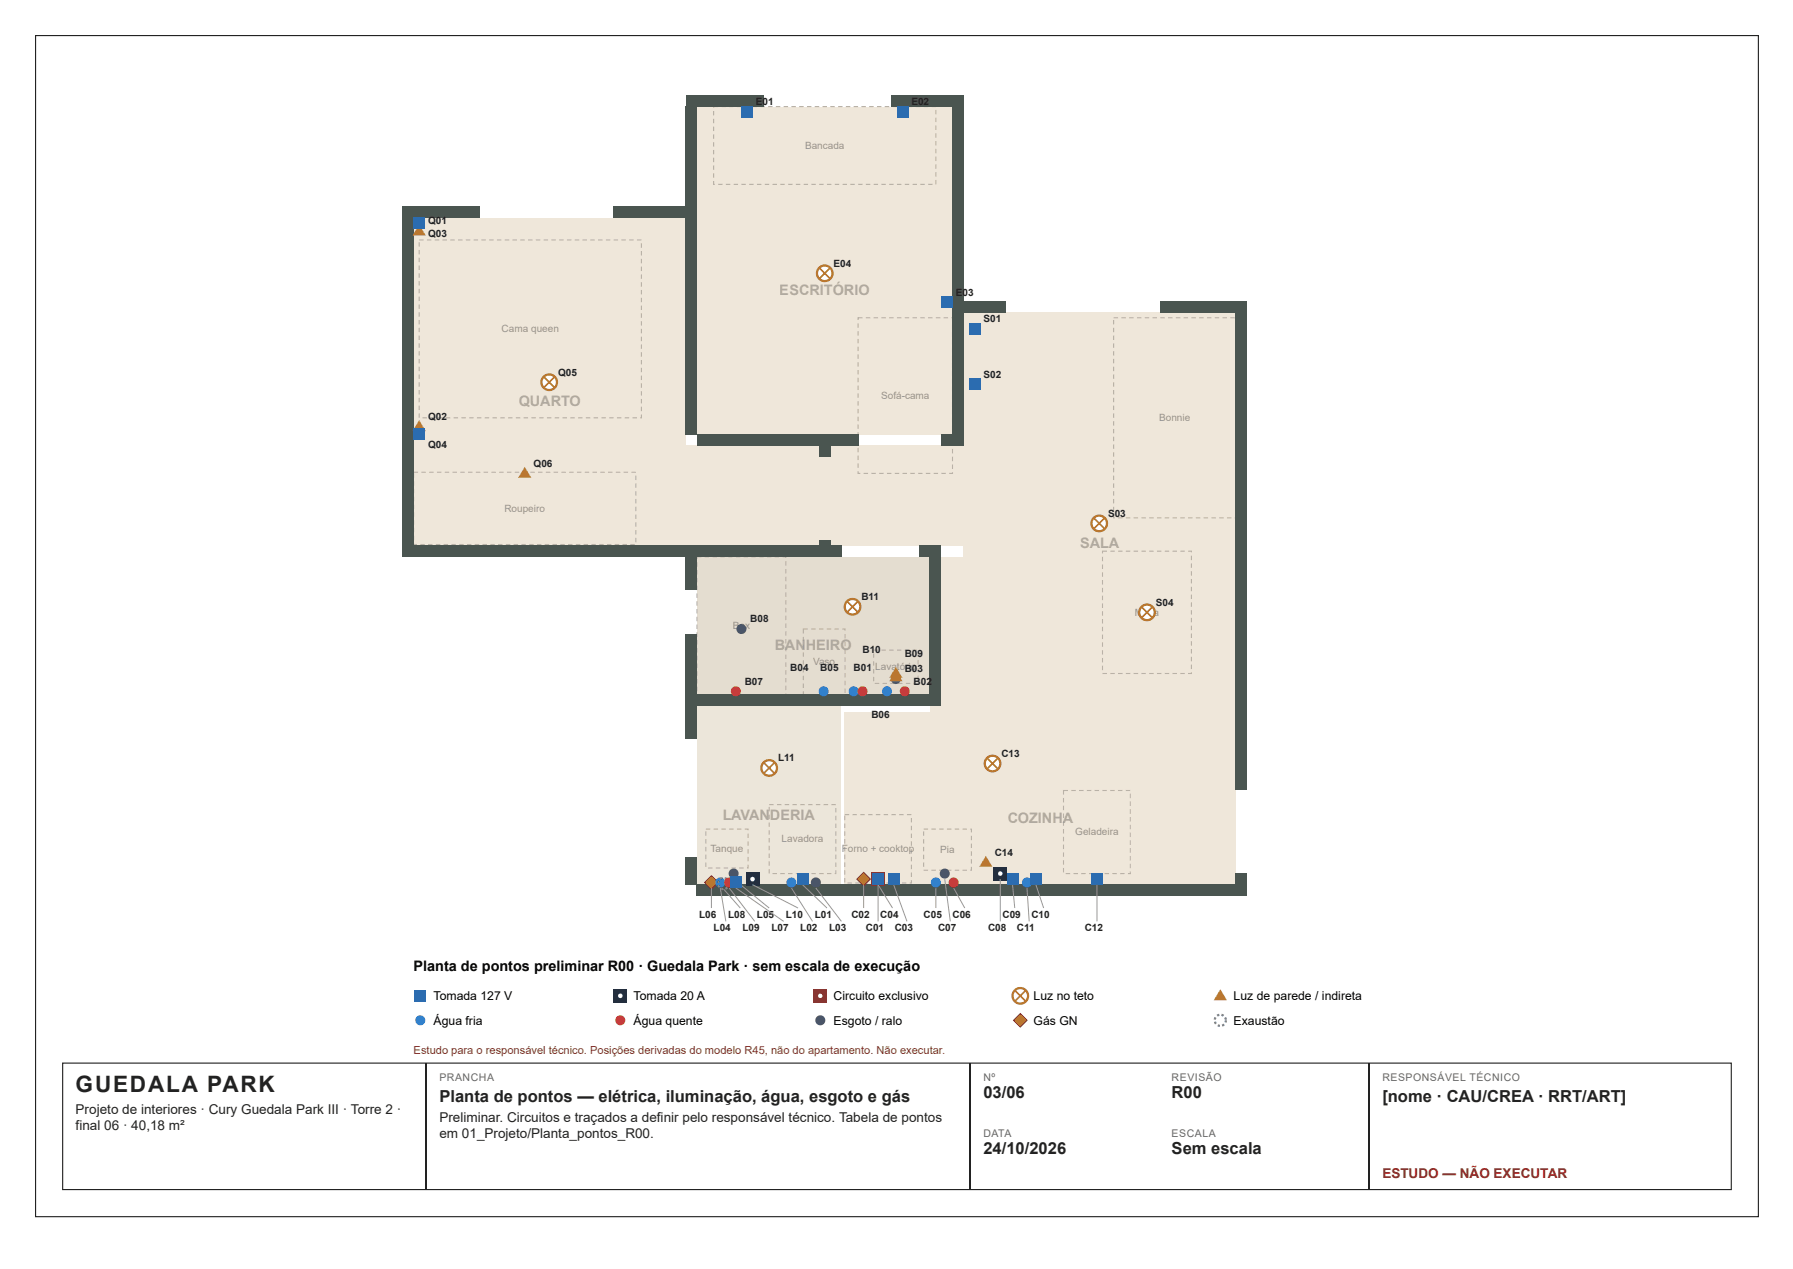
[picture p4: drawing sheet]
<svg xmlns="http://www.w3.org/2000/svg" width="420mm" height="297mm" viewBox="0 0 420 297" stroke-linecap="round" stroke-linejoin="round" font-family="sans-serif">
<path d="M8.3 8.3h403.8v276.8h-403.8z" fill="none" stroke="#222" stroke-width=".26"/>
<path d="M86.5 14.6h247.4v234.4h-247.4z" fill="#fff"/>
<g fill="#efe7da">
<path d="M96.9 51h63.8v76.9h-63.8z"/>
<path d="M160.7 104.4h31.3v23.5h-31.3z"/>
<path d="M163.3 25h59.9v76.8h-59.9z"/>
<path d="M225.8 73.2h63.8v98.9h-63.8z"/>
<path d="M218 130.5h7.8v36.4h-7.8z"/>
<path d="M192 104.4h33.8v23.5h-33.8z"/>
<path d="M198 166.9h91.6v40.4h-91.6z"/>
</g>
<path d="M163.3 165.4h33.6v41.9h-33.6z" fill="#ece6da"/>
<path d="M163.3 130.5h54.5v32.3h-54.5z" fill="#e4ddd0"/>
<g fill="#b9b2a6">
<path d="M251.1 185.1h1v.3h-1zM252.9 185.1h1v.3h-1zM254.7 185.1h1.1v.3h-1.1zM256.5 185.1h1.1v.3h-1.1zM258.4 185.1h1v.3h-1zM260.2 185.1h1v.3h-1zM262 185.1h1v.3h-1zM263.8 185.1h1.1v.3h-1.1zM264.8 186h.2v1h-.2zM264.8 187.8h.2v1h-.2zM264.8 189.6h.2v1.1h-.2zM264.8 191.4h.2v1.1h-.2zM264.8 193.3h.2v1h-.2zM264.8 195.1h.2v1h-.2zM264.8 196.9h.2v1.1h-.2zM264.8 198.7h.2v1.1h-.2zM264.8 200.6h.2v1h-.2zM264.8 202.4h.2v1h-.2zM264.3 204.6h.6v.1h-.1v-.5h.2v.6h-.7zM262.5 204.6h1.1v.2h-1.1zM260.7 204.6h1v.2h-1zM258.9 204.6h1v.2h-1zM257 204.6h1.1v.2h-1.1zM255.2 204.6h1.1v.2h-1.1zM253.4 204.6h1v.2h-1zM251.6 204.6h1v.2h-1zM249.8 204.6h1v.2h-1zM249.1 203.4h.3v1h-.3zM249.1 201.6h.3v1h-.3zM249.1 199.7h.3v1.1h-.3zM249.1 197.9h.3v1.1h-.3zM249.1 196.1h.3v1h-.3zM249.1 194.3h.3v1h-.3zM249.1 192.4h.3v1.1h-.3zM249.1 190.6h.3v1.1h-.3zM249.1 188.8h.3v1h-.3zM249.1 187h.3v1h-.3zM249.1 185.1h1.2v.3h-1.1v-.2h.2v1h-.3z"/>
<path d="M199.8 190.8h1v.2h-1zM201.6 190.8h1.1v.2h-1.1zM203.4 190.8h1.1v.2h-1.1zM205.3 190.8h1v.2h-1zM207.1 190.8h1v.2h-1zM208.9 190.8h1.1v.2h-1.1zM210.7 190.8h1.1v.2h-1.1zM212.6 190.8h1v.2h-1zM213.5 191.7h.2v1h-.2zM213.5 193.5h.2v1h-.2zM213.5 195.3h.2v1.1h-.2zM213.5 197.1h.2v1.1h-.2zM213.5 199h.2v1h-.2zM213.5 200.8h.2v1h-.2zM213.5 202.6h.2v1.1h-.2zM213.5 204.4h.2v1.1h-.2zM213.5 206.3h.2v.7h-.5v-.2h.4v.1h-.1zM211.4 206.8h1v.2h-1zM209.6 206.8h1v.2h-1zM207.7 206.8h1.1v.2h-1.1zM205.9 206.8h1.1v.2h-1.1zM204.1 206.8h1v.2h-1zM202.3 206.8h1v.2h-1zM200.4 206.8h1.1v.2h-1.1zM198.6 206.8h1.1v.2h-1.1zM197.8 205.7h.3v1.1h-.3zM197.8 203.9h.3v1.1h-.3zM197.8 202.1h.3v1h-.3zM197.8 200.3h.3v1h-.3zM197.8 198.4h.3v1.1h-.3zM197.8 196.6h.3v1.1h-.3zM197.8 194.8h.3v1h-.3zM197.8 193h.3v1h-.3zM197.8 191.1h.3v1.1h-.3zM198 190.8h1v.2h-1z"/>
<path d="M218.3 194.1h1v.3h-1zM220.1 194.1h1v.3h-1zM221.9 194.1h1.1v.3h-1.1zM223.8 194.1h1v.3h-1zM225.6 194.1h1v.3h-1zM227.4 194.1h.4v1h-.3v-.8h.2l-.3 .1zM227.5 195.8h.3v1.1h-.3zM227.5 197.7h.3v1h-.3zM227.5 199.5h.3v1h-.3zM227.5 201.3h.3v1h-.3zM227.5 203.1h.3v.9h-.4v-.2l.3 .1h-.2zM225.6 203.8h1v.2h-1zM223.8 203.8h1v.2h-1zM221.9 203.8h1.1v.2h-1.1zM220.1 203.8h1v.2h-1zM218.3 203.8h1v.2h-1zM216.5 203.8h1v.2h-1zM216.3 202.1h.3v1h-.3zM216.3 200.3h.3v1h-.3zM216.3 198.4h.3v1.1h-.3zM216.3 196.6h.3v1.1h-.3zM216.3 194.8h.3v1h-.3zM216.5 194.1h1v.3h-1z"/>
<path d="M182.1 188.4h1v.3h-1zM183.9 188.4h1.1v.3h-1.1zM185.7 188.4h1.1v.3h-1.1zM187.6 188.4h1v.3h-1zM189.4 188.4h1v.3h-1zM191.2 188.4h1v.3h-1zM193 188.4h1.1v.3h-1.1zM194.8 188.4h1.1v.3h-1.1zM195.8 189.3h.2v1.1h-.2zM195.8 191.1h.2v1.1h-.2zM195.8 193h.2v1h-.2zM195.8 194.8h.2v1h-.2zM195.8 196.6h.2v1.1h-.2zM195.8 198.4h.2v1.1h-.2zM195.8 200.3h.2v1h-.2zM195.8 202.1h.2v1h-.2zM195.8 203.9h.2v.9h-.4v-.2l.3 .1h-.1zM193.8 204.6h1v.2h-1zM192 204.6h1v.2h-1zM190.2 204.6h1v.2h-1zM188.3 204.6h1.1v.2h-1.1zM186.5 204.6h1.1v.2h-1.1zM184.7 204.6h1v.2h-1zM182.9 204.6h1v.2h-1zM181 204.6h1.1v.2h-1.1zM180.1 203.7h.3v1h-.3zM180.1 201.8h.3v1.1h-.3zM180.1 200h.3v1h-.3zM180.1 198.2h.3v1h-.3zM180.1 196.4h.3v1h-.3zM180.1 194.5h.3v1.1h-.3zM180.1 192.7h.3v1.1h-.3zM180.1 190.9h.3v1h-.3zM180.1 189.1h.3v1h-.3zM180.3 188.4h1v.3h-1z"/>
<path d="M167.2 194.1h1.1v.3h-1.1zM169.1 194.1h1v.3h-1zM170.9 194.1h1v.3h-1zM172.7 194.1h1.1v.3h-1.1zM174.5 194.1h.9v.4h-.2l.1-.2v.1h-.8zM175.2 195.3h.2v1.1h-.2zM175.2 197.1h.2v1.1h-.2zM175.2 199h.2v1h-.2zM175.2 200.8h.2v1h-.2zM175.2 202.6h.2v.9h-.3v-.2l.2 .1h-.1zM173.2 203.3h1.1v.2h-1.1zM171.4 203.3h1.1v.2h-1.1zM169.6 203.3h1v.2h-1zM167.8 203.3h1v.2h-1zM165.9 203.3h1.1v.2h-1.1zM165.3 202.1h.3v1h-.3zM165.3 200.3h.3v1h-.3zM165.3 198.4h.3v1.1h-.3zM165.3 196.6h.3v1.1h-.3zM165.3 194.8h.3v1h-.3zM165.4 194.1h1.1v.3h-1.1z"/>
<path d="M190.1 147.3h1v.2h-1zM191.9 147.3h1.1v.2h-1.1zM193.7 147.3h1.1v.2h-1.1zM195.6 147.3h1v.2h-1zM197.4 147.3h.8v.5h-.3v-.4h.1v.1h-.6zM197.9 148.6h.3v1h-.3zM197.9 150.4h.3v1h-.3zM197.9 152.2h.3v1.1h-.3zM197.9 154h.3v1.1h-.3zM197.9 155.9h.3v1h-.3zM197.9 157.7h.3v1h-.3zM197.9 159.5h.3v1h-.3zM197.9 161.3h.3v1.1h-.3zM196.6 162.6h1v.3h-1zM194.8 162.6h1v.3h-1zM193 162.6h1v.3h-1zM191.1 162.6h1.1v.3h-1.1zM189.3 162.6h1.1v.3h-1.1zM188.1 162h.3v.8h-.1l.2-.2v.3h-.4zM188.1 160.2h.3v1h-.3zM188.1 158.3h.3v1.1h-.3zM188.1 156.5h.3v1h-.3zM188.1 154.7h.3v1h-.3zM188.1 152.9h.3v1h-.3zM188.1 151h.3v1.1h-.3zM188.1 149.2h.3v1.1h-.3zM188.1 147.3h1.2v.2h-1v-.1h.1v1h-.3z"/>
<path d="M206.6 152.2h1v.3h-1zM208.4 152.2h1v.3h-1zM210.2 152.2h1.1v.3h-1.1zM212 152.2h1.1v.3h-1.1zM213.9 152.2h1v.3h-1zM215 152.9h.3v1h-.3zM215 154.7h.3v1h-.3zM215 156.5h.3v1h-.3zM215 158.3h.3v1.1h-.3zM214.1 160h1.1v.3h-1.1zM212.3 160h1v.3h-1zM210.5 160h1v.3h-1zM208.6 160h1.1v.3h-1.1zM206.8 160h1.1v.3h-1.1zM205 160h1v.3h-1zM204.6 158.6h.3v1h-.3zM204.6 156.8h.3v1h-.3zM204.6 154.9h.3v1.1h-.3zM204.6 153.1h.3v1.1h-.3zM204.7 152.2h1.1v.3h-1.1z"/>
<path d="M165.2 130.3h1v.3h-1zM167 130.3h1v.3h-1zM168.8 130.3h1v.3h-1zM170.6 130.3h1.1v.3h-1.1zM172.5 130.3h1v.3h-1zM174.3 130.3h1v.3h-1zM176.1 130.3h1v.3h-1zM177.9 130.3h1.1v.3h-1.1zM179.7 130.3h1.1v.3h-1.1zM181.6 130.3h1v.3h-1zM183.4 130.3h.9v.4h-.3l.2-.2v.1h-.8zM184 131.5h.3v1h-.3zM184 133.3h.3v1.1h-.3zM184 135.1h.3v1.1h-.3zM184 137h.3v1h-.3zM184 138.8h.3v1h-.3zM184 140.6h.3v1.1h-.3zM184 142.4h.3v1.1h-.3zM184 144.3h.3v1h-.3zM184 146.1h.3v1h-.3zM184 147.9h.3v1.1h-.3zM184 149.7h.3v1.1h-.3zM184 151.6h.3v1h-.3zM184 153.4h.3v1h-.3zM184 155.2h.3v1h-.3zM184 157h.3v1.1h-.3zM184 158.9h.3v1h-.3zM184 160.7h.3v1h-.3zM183.4 162.6h.8v.2l-.2-.3h.3v.4h-.9zM181.6 162.6h1v.3h-1zM179.7 162.6h1.1v.3h-1.1zM177.9 162.6h1.1v.3h-1.1zM176.1 162.6h1v.3h-1zM174.3 162.6h1v.3h-1zM172.5 162.6h1v.3h-1zM170.6 162.6h1.1v.3h-1.1zM168.8 162.6h1v.3h-1zM167 162.6h1v.3h-1zM165.2 162.6h1v.3h-1zM163.3 162.6h1.1v.3h-1.1zM163.2 160.9h.3v1.1h-.3zM163.2 159.1h.3v1.1h-.3zM163.2 157.3h.3v1h-.3zM163.2 155.5h.3v1h-.3zM163.2 153.6h.3v1.1h-.3zM163.2 151.8h.3v1.1h-.3zM163.2 150h.3v1h-.3zM163.2 148.2h.3v1h-.3zM163.2 146.3h.3v1.1h-.3zM163.2 144.5h.3v1.1h-.3zM163.2 142.7h.3v1h-.3zM163.2 140.9h.3v1h-.3zM163.2 139.1h.3v1h-.3zM163.2 137.2h.3v1.1h-.3zM163.2 135.4h.3v1.1h-.3zM163.2 133.6h.3v1h-.3zM163.2 131.8h.3v1h-.3zM163.2 130.3h1.2v.3h-1.1v-.1h.2v.5h-.3z"/>
<path d="M169.1 24.8h1v.3h-1zM170.9 24.8h1v.3h-1zM172.7 24.8h1.1v.3h-1.1zM174.5 24.8h1.1v.3h-1.1zM176.4 24.8h1v.3h-1zM178.2 24.8h1v.3h-1zM180 24.8h1v.3h-1zM181.8 24.8h1.1v.3h-1.1zM183.7 24.8h1v.3h-1zM185.5 24.8h1v.3h-1zM187.3 24.8h1v.3h-1zM189.1 24.8h1.1v.3h-1.1zM190.9 24.8h1.1v.3h-1.1zM192.8 24.8h1v.3h-1zM194.6 24.8h1v.3h-1zM196.4 24.8h1.1v.3h-1.1zM198.2 24.8h1.1v.3h-1.1zM200.1 24.8h1v.3h-1zM201.9 24.8h1v.3h-1zM203.7 24.8h1v.3h-1zM205.5 24.8h1.1v.3h-1.1zM207.3 24.8h1.1v.3h-1.1zM209.2 24.8h1v.3h-1zM211 24.8h1v.3h-1zM212.8 24.8h1.1v.3h-1.1zM214.6 24.8h1.1v.3h-1.1zM216.5 24.8h1v.3h-1zM218.3 24.8h1v.3h-1zM219.2 25.8h.3v1h-.3zM219.2 27.6h.3v1h-.3zM219.2 29.4h.3v1h-.3zM219.2 31.2h.3v1.1h-.3zM219.2 33h.3v1.1h-.3zM219.2 34.9h.3v1h-.3zM219.2 36.7h.3v1h-.3zM219.2 38.5h.3v1.1h-.3zM219.2 40.3h.3v1.1h-.3zM219.2 42.2h.3v1h-.3zM217.5 43.1h1v.2h-1zM215.7 43.1h1v.2h-1zM213.9 43.1h1v.2h-1zM212 43.1h1.1v.2h-1.1zM210.2 43.1h1.1v.2h-1.1zM208.4 43.1h1v.2h-1zM206.6 43.1h1v.2h-1zM204.7 43.1h1.1v.2h-1.1zM202.9 43.1h1.1v.2h-1.1zM201.1 43.1h1v.2h-1zM199.3 43.1h1v.2h-1zM197.5 43.1h1v.2h-1zM195.6 43.1h1.1v.2h-1.1zM193.8 43.1h1v.2h-1zM192 43.1h1v.2h-1zM190.2 43.1h1v.2h-1zM188.3 43.1h1.1v.2h-1.1zM186.5 43.1h1.1v.2h-1.1zM184.7 43.1h1v.2h-1zM182.9 43.1h1v.2h-1zM181 43.1h1.1v.2h-1.1zM179.2 43.1h1.1v.2h-1.1zM177.4 43.1h1v.2h-1zM175.6 43.1h1v.2h-1zM173.8 43.1h1v.2h-1zM171.9 43.1h1.1v.2h-1.1zM170.1 43.1h1.1v.2h-1.1zM168.3 43.1h1v.2h-1zM167.1 42.4h.3v.8h-.2l.3-.1v.2h-.4zM167.1 40.6h.3v1h-.3zM167.1 38.8h.3v1h-.3zM167.1 37h.3v1h-.3zM167.1 35.1h.3v1.1h-.3zM167.1 33.3h.3v1h-.3zM167.1 31.5h.3v1h-.3zM167.1 29.7h.3v1h-.3zM167.1 27.8h.3v1.1h-.3zM167.1 26h.3v1.1h-.3zM167.1 24.8h1.2v.3h-1.1v-.1l.2 .2h-.3z"/>
<path d="M202.9 74.3h1.1v.3h-1.1zM204.7 74.3h1.1v.3h-1.1zM206.6 74.3h1v.3h-1zM208.4 74.3h1v.3h-1zM210.2 74.3h1.1v.3h-1.1zM212 74.3h1.1v.3h-1.1zM213.9 74.3h1v.3h-1zM215.7 74.3h1v.3h-1zM217.5 74.3h1v.3h-1zM219.3 74.3h1.1v.3h-1.1zM221.1 74.3h1.1v.3h-1.1zM223 74.3h.4v.9h-.3v-.7h.1l-.2 .1zM223.1 76h.3v1.1h-.3zM223.1 77.8h.3v1.1h-.3zM223.1 79.7h.3v1h-.3zM223.1 81.5h.3v1h-.3zM223.1 83.3h.3v1.1h-.3zM223.1 85.1h.3v1.1h-.3zM223.1 87h.3v1h-.3zM223.1 88.8h.3v1h-.3zM223.1 90.6h.3v1.1h-.3zM223.1 92.4h.3v1.1h-.3zM223.1 94.3h.3v1h-.3zM223.1 96.1h.3v1h-.3zM223.1 97.9h.3v1h-.3zM223.1 99.7h.3v1.1h-.3zM223.1 101.5h.3v1.1h-.3zM223.1 103.4h.3v1h-.3zM223.1 105.2h.3v1h-.3zM223.1 107h.3v1.1h-.3zM223.1 108.8h.3v1.1h-.3zM222.5 110.8h.7v.1l-.1-.2h.3v.4h-.9zM220.6 110.8h1.1v.3h-1.1zM218.8 110.8h1v.3h-1zM217 110.8h1v.3h-1zM215.2 110.8h1v.3h-1zM213.3 110.8h1.1v.3h-1.1zM211.5 110.8h1.1v.3h-1.1zM209.7 110.8h1v.3h-1zM207.9 110.8h1v.3h-1zM206 110.8h1.1v.3h-1.1zM204.2 110.8h1.1v.3h-1.1zM202.4 110.8h1v.3h-1zM201 110.4h.2v.5h-.1v-.1h.5v.3h-.6zM201 108.6h.2v1h-.2zM201 106.8h.2v1h-.2zM201 104.9h.2v1.1h-.2zM201 103.1h.2v1.1h-.2zM201 101.3h.2v1h-.2zM201 99.5h.2v1h-.2zM201 97.6h.2v1.1h-.2zM201 95.8h.2v1.1h-.2zM201 94h.2v1h-.2zM201 92.2h.2v1h-.2zM201 90.3h.2v1.1h-.2zM201 88.5h.2v1.1h-.2zM201 86.7h.2v1h-.2zM201 84.9h.2v1h-.2zM201 83.1h.2v1h-.2zM201 81.2h.2v1.1h-.2zM201 79.4h.2v1.1h-.2zM201 77.6h.2v1h-.2zM201 75.8h.2v1h-.2zM201 74.3h1.1v.3h-1v-.1h.1v.5h-.2z"/>
<path d="M100.1 56.1h1v.3h-1zM101.9 56.1h1v.3h-1zM103.7 56.1h1v.3h-1zM105.5 56.1h1.1v.3h-1.1zM107.4 56.1h1v.3h-1zM109.2 56.1h1v.3h-1zM111 56.1h1v.3h-1zM112.8 56.1h1.1v.3h-1.1zM114.6 56.1h1.1v.3h-1.1zM116.5 56.1h1v.3h-1zM118.3 56.1h1v.3h-1zM120.1 56.1h1.1v.3h-1.1zM121.9 56.1h1.1v.3h-1.1zM123.8 56.1h1v.3h-1zM125.6 56.1h1v.3h-1zM127.4 56.1h1v.3h-1zM129.2 56.1h1.1v.3h-1.1zM131 56.1h1.1v.3h-1.1zM132.9 56.1h1v.3h-1zM134.7 56.1h1v.3h-1zM136.5 56.1h1.1v.3h-1.1zM138.3 56.1h1.1v.3h-1.1zM140.2 56.1h1v.3h-1zM142 56.1h1v.3h-1zM143.8 56.1h1v.3h-1zM145.6 56.1h1.1v.3h-1.1zM147.5 56.1h1v.3h-1zM149.3 56.1h1v.3h-1zM150.2 57h.2v1.1h-.2zM150.2 58.8h.2v1.1h-.2zM150.2 60.7h.2v1h-.2zM150.2 62.5h.2v1h-.2zM150.2 64.3h.2v1h-.2zM150.2 66.1h.2v1.1h-.2zM150.2 67.9h.2v1.1h-.2zM150.2 69.8h.2v1h-.2zM150.2 71.6h.2v1h-.2zM150.2 73.4h.2v1.1h-.2zM150.2 75.2h.2v1.1h-.2zM150.2 77.1h.2v1h-.2zM150.2 78.9h.2v1h-.2zM150.2 80.7h.2v1.1h-.2zM150.2 82.5h.2v1.1h-.2zM150.2 84.4h.2v1h-.2zM150.2 86.2h.2v1h-.2zM150.2 88h.2v1h-.2zM150.2 89.8h.2v1.1h-.2zM150.2 91.7h.2v1h-.2zM150.2 93.5h.2v1h-.2zM150.2 95.3h.2v1h-.2zM150.2 97.1h.2v.9h-.3v-.2l.2 .1h-.1zM148.2 97.8h1.1v.2h-1.1zM146.4 97.8h1.1v.2h-1.1zM144.6 97.8h1v.2h-1zM142.8 97.8h1v.2h-1zM140.9 97.8h1.1v.2h-1.1zM139.1 97.8h1.1v.2h-1.1zM137.3 97.8h1v.2h-1zM135.5 97.8h1v.2h-1zM133.7 97.8h1v.2h-1zM131.8 97.8h1.1v.2h-1.1zM130 97.8h1v.2h-1zM128.2 97.8h1v.2h-1zM126.4 97.8h1v.2h-1zM124.5 97.8h1.1v.2h-1.1zM122.7 97.8h1.1v.2h-1.1zM120.9 97.8h1v.2h-1zM119.1 97.8h1v.2h-1zM117.2 97.8h1.1v.2h-1.1zM115.4 97.8h1.1v.2h-1.1zM113.6 97.8h1v.2h-1zM111.8 97.8h1v.2h-1zM110 97.8h1v.2h-1zM108.1 97.8h1.1v.2h-1.1zM106.3 97.8h1.1v.2h-1.1zM104.5 97.8h1v.2h-1zM102.7 97.8h1v.2h-1zM100.8 97.8h1.1v.2h-1.1zM99 97.8h1.1v.2h-1.1zM98.1 96.9h.3v1h-.3zM98.1 95h.3v1.1h-.3zM98.1 93.2h.3v1.1h-.3zM98.1 91.4h.3v1h-.3zM98.1 89.6h.3v1h-.3zM98.1 87.7h.3v1.1h-.3zM98.1 85.9h.3v1.1h-.3zM98.1 84.1h.3v1h-.3zM98.1 82.3h.3v1h-.3zM98.1 80.5h.3v1h-.3zM98.1 78.6h.3v1.1h-.3zM98.1 76.8h.3v1h-.3zM98.1 75h.3v1h-.3zM98.1 73.2h.3v1h-.3zM98.1 71.3h.3v1.1h-.3zM98.1 69.5h.3v1.1h-.3zM98.1 67.7h.3v1h-.3zM98.1 65.9h.3v1h-.3zM98.1 64h.3v1.1h-.3zM98.1 62.2h.3v1.1h-.3zM98.1 60.4h.3v1h-.3zM98.1 58.6h.3v1h-.3zM98.1 56.7h.3v1.1h-.3zM98.2 56.1h1.1v.3h-1.1z"/>
<path d="M98.8 110.5h1v.3h-1zM100.6 110.5h1v.3h-1zM102.4 110.5h1v.3h-1zM104.2 110.5h1.1v.3h-1.1zM106 110.5h1.1v.3h-1.1zM107.9 110.5h1v.3h-1zM109.7 110.5h1v.3h-1zM111.5 110.5h1.1v.3h-1.1zM113.3 110.5h1.1v.3h-1.1zM115.2 110.5h1v.3h-1zM117 110.5h1v.3h-1zM118.8 110.5h1.1v.3h-1.1zM120.6 110.5h1.1v.3h-1.1zM122.5 110.5h1v.3h-1zM124.3 110.5h1v.3h-1zM126.1 110.5h1v.3h-1zM127.9 110.5h1.1v.3h-1.1zM129.7 110.5h1.1v.3h-1.1zM131.6 110.5h1v.3h-1zM133.4 110.5h1v.3h-1zM135.2 110.5h1.1v.3h-1.1zM137 110.5h1.1v.3h-1.1zM138.9 110.5h1v.3h-1zM140.7 110.5h1v.3h-1zM142.5 110.5h1v.3h-1zM144.3 110.5h1.1v.3h-1.1zM146.2 110.5h1v.3h-1zM148 110.5h1v.3h-1zM148.9 111.4h.2v1.1h-.2zM148.9 113.3h.2v1h-.2zM148.9 115.1h.2v1h-.2zM148.9 116.9h.2v1.1h-.2zM148.9 118.7h.2v1.1h-.2zM148.9 120.6h.2v1h-.2zM148.9 122.4h.2v1h-.2zM148.9 124.2h.2v1.1h-.2zM148.9 126h.2v1.1h-.2zM147.7 127.5h1.1v.2h-1.1zM145.9 127.5h1v.2h-1zM144.1 127.5h1v.2h-1zM142.2 127.5h1.1v.2h-1.1zM140.4 127.5h1.1v.2h-1.1zM138.6 127.5h1v.2h-1zM136.8 127.5h1v.2h-1zM135 127.5h1v.2h-1zM133.1 127.5h1.1v.2h-1.1zM131.3 127.5h1.1v.2h-1.1zM129.5 127.5h1v.2h-1zM127.7 127.5h1v.2h-1zM125.8 127.5h1.1v.2h-1.1zM124 127.5h1.1v.2h-1.1zM122.2 127.5h1v.2h-1zM120.4 127.5h1v.2h-1zM118.5 127.5h1.1v.2h-1.1zM116.7 127.5h1.1v.2h-1.1zM114.9 127.5h1v.2h-1zM113.1 127.5h1v.2h-1zM111.3 127.5h1v.2h-1zM109.4 127.5h1.1v.2h-1.1zM107.6 127.5h1.1v.2h-1.1zM105.8 127.5h1v.2h-1zM104 127.5h1v.2h-1zM102.1 127.5h1.1v.2h-1.1zM100.3 127.5h1.1v.2h-1.1zM98.5 127.5h1v.2h-1zM96.8 127.3h.3l-.2 .3v-.1h.8v.2h-.9zM96.8 125.5h.3v1.1h-.3zM96.8 123.7h.3v1h-.3zM96.8 121.9h.3v1h-.3zM96.8 120h.3v1.1h-.3zM96.8 118.2h.3v1.1h-.3zM96.8 116.4h.3v1h-.3zM96.8 114.6h.3v1h-.3zM96.8 112.7h.3v1.1h-.3zM96.8 110.9h.3v1.1h-.3zM96.9 110.5h1.1v.3h-1.1z"/>
<path d="M262.8 74.3h1.1v.3h-1.1zM264.6 74.3h1.1v.3h-1.1zM266.5 74.3h1v.3h-1zM268.3 74.3h1v.3h-1zM270.1 74.3h1v.3h-1zM271.9 74.3h1.1v.3h-1.1zM273.8 74.3h1v.3h-1zM275.6 74.3h1v.3h-1zM277.4 74.3h1v.3h-1zM279.2 74.3h1.1v.3h-1.1zM281 74.3h1.1v.3h-1.1zM282.9 74.3h1v.3h-1zM284.7 74.3h1v.3h-1zM286.5 74.3h1.1v.3h-1.1zM288.3 74.3h1.1v.3h-1.1zM289.5 75h.3v1h-.3zM289.5 76.8h.3v1h-.3zM289.5 78.6h.3v1.1h-.3zM289.5 80.5h.3v1h-.3zM289.5 82.3h.3v1h-.3zM289.5 84.1h.3v1h-.3zM289.5 85.9h.3v1.1h-.3zM289.5 87.7h.3v1.1h-.3zM289.5 89.6h.3v1h-.3zM289.5 91.4h.3v1h-.3zM289.5 93.2h.3v1.1h-.3zM289.5 95h.3v1.1h-.3zM289.5 96.9h.3v1h-.3zM289.5 98.7h.3v1h-.3zM289.5 100.5h.3v1h-.3zM289.5 102.3h.3v1.1h-.3zM289.5 104.2h.3v1h-.3zM289.5 106h.3v1h-.3zM289.5 107.8h.3v1h-.3zM289.5 109.6h.3v1.1h-.3zM289.5 111.4h.3v1.1h-.3zM289.5 113.3h.3v1h-.3zM289.5 115.1h.3v1h-.3zM289.5 116.9h.3v1.1h-.3zM289.5 118.7h.3v1.1h-.3zM289.5 120.6h.3v.9h-.4v-.3l.2 .1h-.1zM287.6 121.2h1v.3h-1zM285.7 121.2h1.1v.3h-1.1zM283.9 121.2h1v.3h-1zM282.1 121.2h1v.3h-1zM280.3 121.2h1v.3h-1zM278.4 121.2h1.1v.3h-1.1zM276.6 121.2h1.1v.3h-1.1zM274.8 121.2h1v.3h-1zM273 121.2h1v.3h-1zM271.1 121.2h1.1v.3h-1.1zM269.3 121.2h1.1v.3h-1.1zM267.5 121.2h1v.3h-1zM265.7 121.2h1v.3h-1zM263.9 121.2h1v.3h-1zM262 121.2h1.1v.3h-1.1zM260.9 120.6h.2v.7h-.1l.3-.1v.3h-.4zM260.9 118.7h.2v1.1h-.2zM260.9 116.9h.2v1.1h-.2zM260.9 115.1h.2v1h-.2zM260.9 113.3h.2v1h-.2zM260.9 111.4h.2v1.1h-.2zM260.9 109.6h.2v1.1h-.2zM260.9 107.8h.2v1h-.2zM260.9 106h.2v1h-.2zM260.9 104.2h.2v1h-.2zM260.9 102.3h.2v1.1h-.2zM260.9 100.5h.2v1h-.2zM260.9 98.7h.2v1h-.2zM260.9 96.9h.2v1h-.2zM260.9 95h.2v1.1h-.2zM260.9 93.2h.2v1.1h-.2zM260.9 91.4h.2v1h-.2zM260.9 89.6h.2v1h-.2zM260.9 87.7h.2v1.1h-.2zM260.9 85.9h.2v1.1h-.2zM260.9 84.1h.2v1h-.2zM260.9 82.3h.2v1h-.2zM260.9 80.5h.2v1h-.2zM260.9 78.6h.2v1.1h-.2zM260.9 76.8h.2v1h-.2zM260.9 75h.2v1h-.2zM261 74.3h1v.3h-1z"/>
<path d="M260.2 129h1.1v.3h-1.1zM262 129h1.1v.3h-1.1zM263.9 129h1v.3h-1zM265.7 129h1v.3h-1zM267.5 129h1v.3h-1zM269.3 129h1.1v.3h-1.1zM271.1 129h1.1v.3h-1.1zM273 129h1v.3h-1zM274.8 129h1v.3h-1zM276.6 129h1.1v.3h-1.1zM278.4 129h.9v.4h-.2l.1-.2v.1h-.8zM279.1 130.2h.2v1h-.2zM279.1 132h.2v1.1h-.2zM279.1 133.8h.2v1.1h-.2zM279.1 135.7h.2v1h-.2zM279.1 137.5h.2v1h-.2zM279.1 139.3h.2v1.1h-.2zM279.1 141.1h.2v1.1h-.2zM279.1 143h.2v1h-.2zM279.1 144.8h.2v1h-.2zM279.1 146.6h.2v1.1h-.2zM279.1 148.4h.2v1.1h-.2zM279.1 150.3h.2v1h-.2zM279.1 152.1h.2v1h-.2zM279.1 153.9h.2v1h-.2zM279.1 155.7h.2v1.1h-.2zM278.4 157.7h.8v.1l-.1-.3h.2v.4h-.9zM276.6 157.7h1.1v.2h-1.1zM274.8 157.7h1v.2h-1zM273 157.7h1v.2h-1zM271.1 157.7h1.1v.2h-1.1zM269.3 157.7h1.1v.2h-1.1zM267.5 157.7h1v.2h-1zM265.7 157.7h1v.2h-1zM263.9 157.7h1v.2h-1zM262 157.7h1.1v.2h-1.1zM260.2 157.7h1.1v.2h-1.1zM258.4 157.7h1v.2h-1zM258.3 156h.2v1h-.2zM258.3 154.2h.2v1h-.2zM258.3 152.3h.2v1.1h-.2zM258.3 150.5h.2v1.1h-.2zM258.3 148.7h.2v1h-.2zM258.3 146.9h.2v1h-.2zM258.3 145h.2v1.1h-.2zM258.3 143.2h.2v1.1h-.2zM258.3 141.4h.2v1h-.2zM258.3 139.6h.2v1h-.2zM258.3 137.8h.2v1h-.2zM258.3 135.9h.2v1.1h-.2zM258.3 134.1h.2v1h-.2zM258.3 132.3h.2v1h-.2zM258.3 130.5h.2v1h-.2zM258.3 129h1.1v.3h-1v-.1h.1v.5h-.2z"/>
</g>
<g fill="#4a5550">
<path d="M94.3 48.4h18.3v2.6h-18.3z"/>
<path d="M143.8 48.4h19.5v2.6h-19.5z"/>
<path d="M94.3 51h2.6v76.9h-2.6z"/>
<path d="M94.3 127.9h69v2.6h-69z"/>
<path d="M160.7 51h2.6v50.8h-2.6z"/>
<path d="M160.7 22.4h18.3v2.6h-18.3z"/>
<path d="M208.9 22.4h16.9v2.6h-16.9z"/>
<path d="M160.7 25h2.6v26h-2.6z"/>
<path d="M223.2 22.4h2.6v82h-2.6z"/>
<path d="M163.3 101.8h37.8v2.6h-37.8z"/>
<path d="M220.6 101.8h5.2v2.6h-5.2z"/>
<path d="M225.8 70.6h9.9v2.6h-9.9z"/>
<path d="M271.9 70.6h20.3v2.6h-20.3z"/>
<path d="M289.6 73.2h2.6v112h-2.6z"/>
<path d="M289.6 204.7h2.6v5.2h-2.6z"/>
<path d="M163.3 207.3h128.9v2.6h-128.9z"/>
<path d="M160.7 165.4h2.6v7.8h-2.6z"/>
<path d="M160.7 200.8h2.6v6.5h-2.6z"/>
<path d="M160.7 130.5h2.6v7.8h-2.6z"/>
<path d="M160.7 148.7h2.6v16.7h-2.6z"/>
<path d="M163.3 162.8h57.1v2.6h-57.1z"/>
<path d="M217.8 127.9h2.6v34.9h-2.6z"/>
<path d="M163.3 127.9h33.9v2.6h-33.9z"/>
<path d="M215.4 127.9h5v2.6h-5z"/>
<path d="M192 104.4h2.6v2.6h-2.6z"/>
<path d="M192 126.6h2.6v1.3h-2.6z"/>
</g>
<path d="M166.7 205.2l1.6 1.6-1.6 1.5-1.5-1.5z" fill="#d69e2e"/>
<path d="M166.7 205.2l1.6 1.6-1.6 1.5-1.5-1.5z" fill="none" stroke="#744210" stroke-width=".26"/>
<path d="M166.7 208.1v4.7" fill="none" stroke="#999" stroke-width=".23"/>
<circle cx="168.8" cy="206.8" r="1.17" fill="#3182ce"/>
<path d="M168.8 208.1l1.3 7.8" fill="none" stroke="#999" stroke-width=".23"/>
<path d="M169.9 208l.4-.2 .4 .4-.6 .3zM169.1 208l.4 .1v.5l-.6-.2zM168.1 207.4l.5-.1 .2 .4-.4 .3zM168.2 206.2l.5 .3-.1 .4-.6-.1zM168.7 205.7l.6-.2 .1 .5-.4 .2zM169.9 205.5l.6 .3-.3 .4-.4-.2zM170.5 206.5l.4-.2 .2 .6h-.5zM170.6 207h.6l-.2 .6-.5-.2z" fill="#718096"/>
<path d="M169.6 208.3l3.9 4.5" fill="none" stroke="#999" stroke-width=".23"/>
<circle cx="170.9" cy="206.8" r="1.17" fill="#e53e3e"/>
<path d="M170.9 208.1l6 7.8" fill="none" stroke="#999" stroke-width=".23"/>
<circle cx="171.9" cy="204.7" r="1.17" fill="#4a5568"/>
<path d="M171.9 206l8.4 6.8" fill="none" stroke="#999" stroke-width=".23"/>
<path d="M171.2 205.5h2.6v2.6h-2.6z" fill="#2b6cb0"/>
<path d="M172.5 208.1l11.2 7.8" fill="none" stroke="#999" stroke-width=".23"/>
<path d="M174.8 204.4h3.1v3.2h-3.1z" fill="#1a365d"/>
<circle cx="176.4" cy="206" r=".52" fill="#fff"/>
<path d="M176.4 207.3l10.6 5.5" fill="none" stroke="#999" stroke-width=".23"/>
<circle cx="185.5" cy="206.8" r="1.17" fill="#3182ce"/>
<path d="M185.5 208.1l4.9 7.8" fill="none" stroke="#999" stroke-width=".23"/>
<path d="M186.8 204.7h2.6v2.6h-2.6z" fill="#2b6cb0"/>
<path d="M188.1 207.3l5.7 5.5" fill="none" stroke="#999" stroke-width=".23"/>
<circle cx="191.2" cy="206.8" r="1.17" fill="#4a5568"/>
<path d="M191.2 208.1l6 7.8" fill="none" stroke="#999" stroke-width=".23"/>
<path d="M202.4 204.4l1.6 1.6-1.6 1.6-1.6-1.6z" fill="#d69e2e"/>
<path d="M202.4 204.4l1.6 1.6-1.6 1.6-1.6-1.6z" fill="none" stroke="#744210" stroke-width=".26"/>
<path d="M202.4 207.3v5.5" fill="none" stroke="#999" stroke-width=".23"/>
<path d="M204.2 204.4h3.1v3.2h-3.1z" fill="#742a2a"/>
<circle cx="205.8" cy="206" r=".52" fill="#fff"/>
<path d="M205.8 207.3v8.6" fill="none" stroke="#999" stroke-width=".23"/>
<path d="M204.5 204.7h2.6v2.6h-2.6z" fill="#2b6cb0"/>
<path d="M205.8 207.3l3.4 5.5" fill="none" stroke="#999" stroke-width=".23"/>
<path d="M208.1 204.7h2.6v2.6h-2.6z" fill="#2b6cb0"/>
<path d="M209.4 207.3l3.2 8.6" fill="none" stroke="#999" stroke-width=".23"/>
<circle cx="219.3" cy="206.8" r="1.17" fill="#3182ce"/>
<path d="M219.3 208.1v4.7" fill="none" stroke="#999" stroke-width=".23"/>
<circle cx="221.4" cy="204.7" r="1.17" fill="#4a5568"/>
<path d="M221.4 206l1.3 9.9" fill="none" stroke="#999" stroke-width=".23"/>
<circle cx="223.5" cy="206.8" r="1.17" fill="#e53e3e"/>
<path d="M223.5 208.1l2.6 4.7" fill="none" stroke="#999" stroke-width=".23"/>
<path d="M232.9 203.1h3.1v3.2h-3.1z" fill="#1a365d"/>
<circle cx="234.4" cy="204.7" r=".52" fill="#fff"/>
<path d="M234.4 206v9.9" fill="none" stroke="#999" stroke-width=".23"/>
<path d="M236 204.7h2.6v2.6h-2.6z" fill="#2b6cb0"/>
<path d="M237.3 207.3l.5 5.5" fill="none" stroke="#999" stroke-width=".23"/>
<circle cx="240.7" cy="206.8" r="1.17" fill="#3182ce"/>
<path d="M240.7 208.1l.5 7.8" fill="none" stroke="#999" stroke-width=".23"/>
<path d="M241.5 204.7h2.6v2.6h-2.6z" fill="#2b6cb0"/>
<path d="M242.8 207.3l1.8 5.5" fill="none" stroke="#999" stroke-width=".23"/>
<path d="M255.8 204.7h2.6v2.6h-2.6z" fill="#2b6cb0"/>
<path d="M257.1 207.3v8.6" fill="none" stroke="#999" stroke-width=".23"/>
<circle cx="232.6" cy="178.9" r="1.82" fill="#fff"/>
<circle cx="232.6" cy="178.9" r="1.82" fill="none" stroke="#b7791f" stroke-width=".52"/>
<path d="M231.3 177.6l2.6 2.6M233.9 177.6l-2.6 2.6" fill="none" stroke="#b7791f" stroke-width=".39"/>
<path d="M231 200.5l1.6 2.6h-3.1z" fill="#d69e2e"/>
<circle cx="180.3" cy="179.9" r="1.82" fill="#fff"/>
<circle cx="180.3" cy="179.9" r="1.82" fill="none" stroke="#b7791f" stroke-width=".52"/>
<path d="M179 178.6l2.6 2.7M181.6 178.6l-2.6 2.7" fill="none" stroke="#b7791f" stroke-width=".39"/>
<circle cx="207.9" cy="162" r="1.17" fill="#3182ce"/>
<circle cx="212" cy="162" r="1.17" fill="#e53e3e"/>
<circle cx="210" cy="159.1" r="1.17" fill="#4a5568"/>
<g fill="#3182ce">
<circle cx="193" cy="162" r="1.17"/>
<circle cx="200.1" cy="162" r="1.17"/>
</g>
<g fill="#e53e3e">
<circle cx="202.1" cy="162" r="1.17"/>
<circle cx="172.5" cy="162" r="1.17"/>
</g>
<circle cx="173.8" cy="147.4" r="1.17" fill="#4a5568"/>
<g fill="#d69e2e">
<path d="M210 157l1.5 2.6h-3.1z"/>
<path d="M210 156.2l1.5 2.7h-3.1z"/>
</g>
<circle cx="199.8" cy="142.2" r="1.82" fill="#fff"/>
<circle cx="199.8" cy="142.2" r="1.82" fill="none" stroke="#b7791f" stroke-width=".52"/>
<path d="M198.5 140.9l2.6 2.6M201.1 140.9l-2.6 2.6" fill="none" stroke="#b7791f" stroke-width=".39"/>
<g fill="#2b6cb0">
<path d="M227.1 75.8h2.6v2.6h-2.6z"/>
<path d="M227.1 88.8h2.6v2.6h-2.6z"/>
</g>
<circle cx="257.6" cy="122.6" r="1.82" fill="#fff"/>
<circle cx="257.6" cy="122.6" r="1.82" fill="none" stroke="#b7791f" stroke-width=".52"/>
<path d="M256.3 121.3l2.6 2.6M258.9 121.3l-2.6 2.6" fill="none" stroke="#b7791f" stroke-width=".39"/>
<circle cx="268.8" cy="143.5" r="1.82" fill="#fff"/>
<circle cx="268.8" cy="143.5" r="1.82" fill="none" stroke="#b7791f" stroke-width=".52"/>
<path d="M267.5 142.2l2.6 2.6M270.1 142.2l-2.6 2.6" fill="none" stroke="#b7791f" stroke-width=".39"/>
<g fill="#2b6cb0">
<path d="M173.8 25h2.6v2.6h-2.6z"/>
<path d="M210.2 25h2.6v2.6h-2.6z"/>
<path d="M220.6 69.5h2.6v2.6h-2.6z"/>
</g>
<circle cx="193.3" cy="64" r="1.82" fill="#fff"/>
<circle cx="193.3" cy="64" r="1.82" fill="none" stroke="#b7791f" stroke-width=".52"/>
<path d="M192 62.7l2.6 2.6M194.6 62.7l-2.6 2.6" fill="none" stroke="#b7791f" stroke-width=".39"/>
<g fill="#d69e2e">
<path d="M98.2 52.6l1.6 2.6h-3.1z"/>
<path d="M98.2 98.4l1.6 2.6h-3.1z"/>
</g>
<g fill="#2b6cb0">
<path d="M96.9 51h2.6v2.6h-2.6z"/>
<path d="M96.9 100.5h2.6v2.6h-2.6z"/>
</g>
<circle cx="128.7" cy="89.6" r="1.82" fill="#fff"/>
<circle cx="128.7" cy="89.6" r="1.82" fill="none" stroke="#b7791f" stroke-width=".52"/>
<path d="M127.4 88.3l2.6 2.6M130 88.3l-2.6 2.6" fill="none" stroke="#b7791f" stroke-width=".39"/>
<path d="M123 109.4l1.5 2.6h-3.1z" fill="#d69e2e"/>
<path d="M97.2 232h2.6v2.6h-2.6z" fill="#2b6cb0"/>
<path d="M143.8 231.8h3.1v3.1h-3.1z" fill="#1a365d"/>
<circle cx="145.4" cy="233.3" r=".52" fill="#fff"/>
<path d="M190.7 231.8h3.1v3.1h-3.1z" fill="#742a2a"/>
<g fill="#fff">
<circle cx="192.2" cy="233.3" r=".52"/>
<circle cx="239.1" cy="233.3" r="1.82"/>
</g>
<circle cx="239.1" cy="233.3" r="1.82" fill="none" stroke="#b7791f" stroke-width=".52"/>
<path d="M237.8 232l2.6 2.6M240.4 232l-2.6 2.6" fill="none" stroke="#b7791f" stroke-width=".39"/>
<path d="M286 231.8l1.6 2.6h-3.2z" fill="#d69e2e"/>
<circle cx="98.5" cy="239.1" r="1.17" fill="#3182ce"/>
<circle cx="145.4" cy="239.1" r="1.17" fill="#e53e3e"/>
<circle cx="192.2" cy="239.1" r="1.17" fill="#4a5568"/>
<path d="M239.1 237.5l1.6 1.6-1.6 1.5-1.5-1.5z" fill="#d69e2e"/>
<path d="M239.1 237.5l1.6 1.6-1.6 1.5-1.5-1.5z" fill="none" stroke="#744210" stroke-width=".26"/>
<path d="M286.3 240.1l.4-.3 .4 .4-.6 .4zM285.5 240l.4 .1v.5l-.6-.1zM284.5 239.5l.5-.2 .2 .4-.4 .3zM284.7 238.3l.4 .2-.1 .4h-.6zM285.1 237.8l.6-.3 .1 .6-.4 .1zM286.3 237.5l.6 .3-.3 .4-.4-.1zM286.9 238.6l.4-.3 .2 .6-.5 .1zM287 239.1h.6l-.2 .6-.4-.2z" fill="#718096"/>
<path d="M14.7 249.1h391v29.6h-391zM99.9 249.2v29.4M227.4 249.2v29.4M320.8 249.2v29.4" fill="none" stroke="#222" stroke-width=".26"/>
<text font-size="5.3" fill="#222" x="17.7" y="255.9">GUEDALA PARK</text>
<g font-size="3.9" fill="#222">
<text x="230.5" y="257.2">03/06</text>
<text x="274.6" y="257.2">R00</text>
<text x="103" y="258.2">Planta de pontos — elétrica, iluminação, água, esgoto e gás</text>
<text x="324" y="258.2">[nome · CAU/CREA · RRT/ART]</text>
<text x="230.5" y="270.4">24/10/2026</text>
<text x="274.6" y="270.4">Sem escala</text>
</g>
<g font-size="3.4" fill="#a39a8c">
<text x="182.7" y="69.1">ESCRITÓRIO</text>
<text x="121.5" y="95.2">QUARTO</text>
<text x="253.1" y="128.4">SALA</text>
<text x="181.5" y="152.3">BANHEIRO</text>
<text x="169.3" y="192.1">LAVANDERIA</text>
<text x="236.1" y="192.8">COZINHA</text>
</g>
<text font-size="3.4" x="96.9" y="227.6">Planta de pontos preliminar R00 · Guedala Park · sem escala de execução</text>
<g font-size="3.2" fill="#222">
<text x="17.7" y="261.1">Projeto de interiores · Cury Guedala Park III · Torre 2 ·</text>
<text x="103" y="263">Preliminar. Circuitos e traçados a definir pelo responsável técnico. Tabela de pontos</text>
<text x="17.7" y="264.8">final 06 · 40,18 m²</text>
<text x="103" y="266.7">em 01_Projeto/Planta_pontos_R00.</text>
</g>
<text font-size="3.2" fill="#9b1c1c" x="324" y="276">ESTUDO — NÃO EXECUTAR</text>
<g font-size="2.9">
<text x="101.6" y="234.4">Tomada 127 V</text>
<text x="148.5" y="234.4">Tomada 20 A</text>
<text x="195.4" y="234.4">Circuito exclusivo</text>
<text x="242.2" y="234.4">Luz no teto</text>
<text x="289.1" y="234.4">Luz de parede / indireta</text>
<text x="101.6" y="240.1">Água fria</text>
<text x="148.5" y="240.1">Água quente</text>
<text x="195.4" y="240.1">Esgoto / ralo</text>
<text x="242.2" y="240.1">Gás GN</text>
<text x="289.1" y="240.1">Exaustão</text>
</g>
<text font-size="2.6" fill="#7a2e2e" x="96.9" y="246.9">Estudo para o responsável técnico. Posições derivadas do modelo R45, não do apartamento. Não executar.</text>
<g font-size="2.5" fill="#666">
<text x="103" y="253.2">PRANCHA</text>
<text x="230.5" y="253.2">Nº</text>
<text x="274.6" y="253.2">REVISÃO</text>
<text x="324" y="253.2">RESPONSÁVEL TÉCNICO</text>
<text x="230.5" y="266.4">DATA</text>
<text x="274.6" y="266.4">ESCALA</text>
</g>
<g font-size="2.3" fill="#222">
<text x="177.1" y="24.7">E01</text>
<text x="213.6" y="24.7">E02</text>
<text x="100.3" y="52.6">Q01</text>
<text x="100.3" y="55.4">Q03</text>
<text x="195.4" y="62.5">E04</text>
<text x="224" y="69.3">E03</text>
<text x="230.5" y="75.5">S01</text>
<text x="130.8" y="88">Q05</text>
<text x="230.5" y="88.5">S02</text>
<text x="100.3" y="98.4">Q02</text>
<text x="100.3" y="104.9">Q04</text>
<text x="125.1" y="109.4">Q06</text>
<text x="259.7" y="121.1">S03</text>
<text x="201.9" y="140.6">B11</text>
<text x="270.9" y="141.9">S04</text>
<text x="175.8" y="145.8">B08</text>
<text x="202.1" y="153.1">B10</text>
<text x="212" y="153.9">B09</text>
<text x="174.5" y="160.4">B07</text>
<text x="185.2" y="157.3">B04</text>
<text x="192.2" y="157.3">B05</text>
<text x="200.1" y="157.3">B01 LavatóB03</text>
<text x="214.1" y="160.4">B02</text>
<text x="204.2" y="168.2">B06</text>
<text x="182.3" y="178.4">L11</text>
<text x="234.7" y="177.3">C13</text>
<text x="233.1" y="200.5">C14</text>
<text x="163.9" y="215.1">L06</text>
<text x="170.6" y="215.1">L08</text>
<text x="177.4" y="215.1">L05</text>
<text x="184.2" y="215.1">L10</text>
<text x="190.9" y="215.1">L01</text>
<text x="199.5" y="215.1">C02</text>
<text x="206.3" y="215.1">C04</text>
<text x="216.5" y="215.1">C05</text>
<text x="223.2" y="215.1">C06</text>
<text x="234.9" y="215.1">C09</text>
<text x="241.7" y="215.1">C10</text>
<text x="167.2" y="218.2">L04</text>
<text x="174" y="218.2">L09</text>
<text x="180.8" y="218.2">L07</text>
<text x="187.6" y="218.2">L02</text>
<text x="194.3" y="218.2">L03</text>
<text x="202.9" y="218.2">C01</text>
<text x="209.7" y="218.2">C03</text>
<text x="219.8" y="218.2">C07</text>
<text x="231.6" y="218.2">C08</text>
<text x="238.3" y="218.2">C11</text>
<text x="254.2" y="218.2">C12</text>
</g>
<g font-size="2.3" fill="#9a9285">
<text x="188.7" y="34.9">Bancada</text>
<text x="117.6" y="77.8">Cama queen</text>
<text x="206.5" y="93.5">Sofá-cama</text>
<text x="271.7" y="98.7">Bonnie</text>
<text x="118.2" y="119.9">Roupeiro</text>
<text x="171.7" y="147.4">Box</text>
<text x="265.9" y="144.3">Mesa</text>
<text x="190.6" y="155.9">Vaso</text>
<text x="212.2" y="157">rio</text>
<text x="183.2" y="197.4">Lavadora</text>
<text x="252" y="195.7">Geladeira</text>
<text x="166.5" y="199.6">Tanque</text>
<text x="197.3" y="199.7">Forno + cooktop</text>
<text x="220.4" y="199.9">Pia</text>
</g>
</svg>
